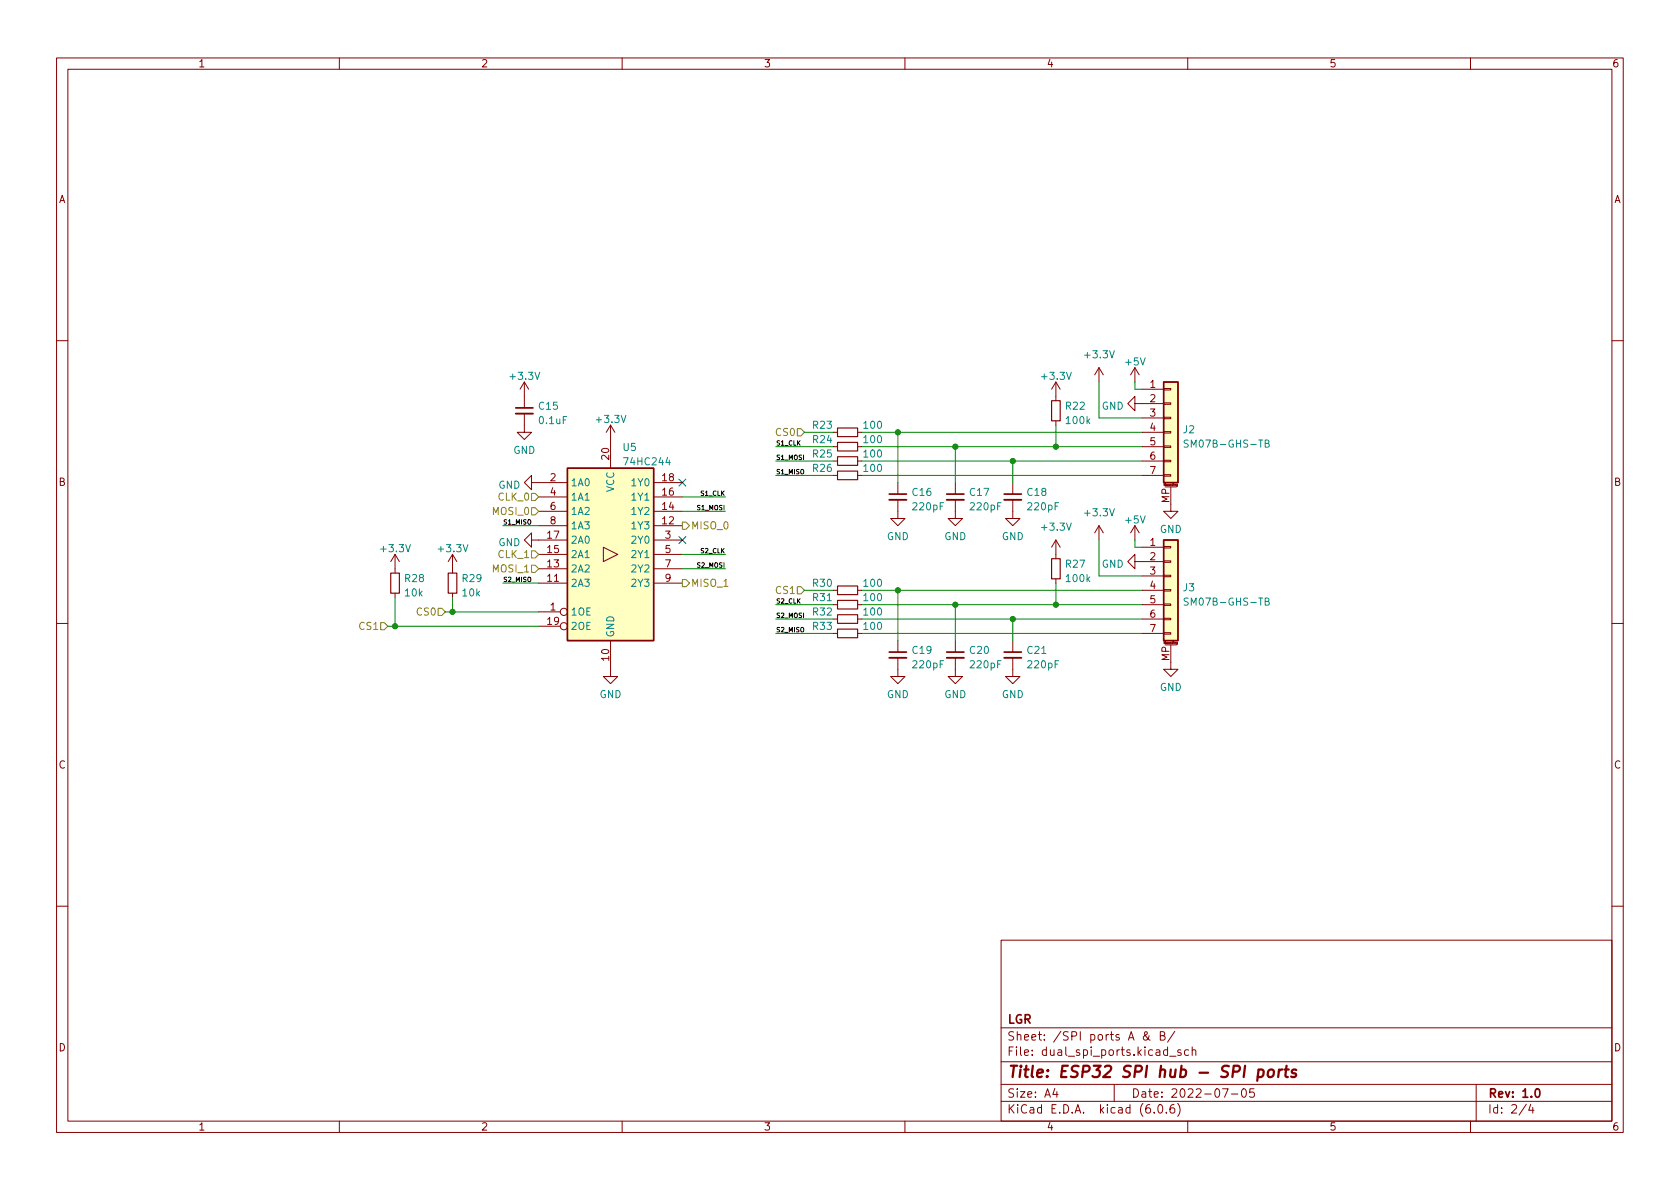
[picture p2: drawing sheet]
<svg xmlns="http://www.w3.org/2000/svg" width="297mm" height="210mm" viewBox="0 0 297 210" stroke-linecap="round" stroke-linejoin="round" font-family="sans-serif">
<g fill="none" stroke="#840000" stroke-width=".18">
<path d="M10 10.2h277v190.1h-277zM12 12.2h273v186.1h-273zM60 10.2v2M110 10.2v2M160 10.2v2M210 10.2v2M260 10.2v2M10 60.2h2M92.7 73.1v3.3h1.3l-1.3 1.3-1.3-1.3h1.3M92.7 67.6v4.5M92.7 67.6l-.8 1.2M92.7 67.6l.8 1.2"/>
<path d="M107.9 75.2l-.7 1.2M107.9 75.2v7.6M107.9 75.2l.8 1.2M147.3 76.4h.8M147.3 79h.8M151.6 76.4h.8M151.6 79h.8M186.7 67.6v3.3M186.7 74.4v.8M186.7 67.6l-.8 1.2M186.7 67.6l.8 1.2M194.3 65v2.6"/>
<path d="M194.3 65l-.8 1.3M194.3 65l.8 1.3M200.7 71.4v-1.3l-1.3 1.3 1.3 1.2v-1.2h5M200.7 65v2.6M200.7 65l-.8 1.3M200.7 65l.7 1.3M201.9 68.8h3.8M201.9 73.9h3.8M201.9 76.4h3.8M201.9 79h3.8M205.7 78.9h1.3v.2h-1.3zM205.7 76.3h1.3v.3h-1.3z"/>
<path d="M205.7 73.8h1.3v.2h-1.3zM205.7 71.2h1.3v.3h-1.3zM205.7 68.7h1.3v.3h-1.3zM285 60.2h2M69.8 98l-.7 1.3M69.8 98v3.3M69.8 98l.8 1.3M80 98l-.8 1.3M80 98v3.3M80 98l.8 1.3M94 85.3v-1.2l-1.3 1.2 1.3 1.3v-1.3h6.3M94 95.5v-1.3l-1.3 1.3 1.3 1.3v-1.3h6.3"/>
<path d="M95.2 93h5.1M95.2 90.4h5.1M95.2 98h5.1M95.2 87.9h5.1M106.7 96.8l2.5 1.2-2.5 1.3zM115.6 93h5M115.6 90.4h5M115.6 98h5M115.6 87.9h5M115.6 95.5h5M115.6 85.3h5M147.3 81.5h.8"/>
<path d="M147.3 84.1h.8M151.6 81.5h.8M151.6 84.1h.8M158.7 88.4v3.3h1.3l-1.3 1.3-1.2-1.3h1.2M158.7 85.3v2.1M168.9 88.4v3.3h1.3l-1.3 1.3-1.3-1.3h1.3M168.9 85.3v2.1M179.1 88.4v3.3h1.2l-1.2 1.3-1.3-1.3h1.3M179.1 85.3v2.1M186.7 95.5v3.3M186.7 95.5l-.8 1.3M186.7 95.5l.8 1.3"/>
<path d="M194.3 93l-.8 1.2M194.3 93v2.5M194.3 93l.8 1.2M200.7 99.3v-1.3l-1.3 1.3 1.3 1.3v-1.3h5M200.7 93l-.8 1.2M200.7 93v2.5M200.7 93l.7 1.2M201.9 81.5h3.8M201.9 84.1h3.8M201.9 96.8h3.8M205.7 83.9h1.3v.3h-1.3zM205.7 81.4h1.3v.3h-1.3z"/>
<path d="M205.7 99.2h1.3v.2h-1.3zM205.7 96.6h1.3v.3h-1.3zM206 86.1h2M207 86.1v4.3h1.3l-1.3 1.3-1.3-1.3h1.3M208.2 85.6v.3l-.2 .1M208.2 85.7h-.2l.1 .2h.1M10 110.2h2M69.8 104.9v.8M80 104.9v.8M95.2 108.2h3.9M95.2 103.1h5.1M95.2 100.6h5.1"/>
<path d="M95.2 110.7h3.9M107.9 113.3v6.3h1.3l-1.3 1.3-1.2-1.3h1.2M115.6 103.1h5M115.6 100.6h5M147.3 104.4h.8M147.3 106.9h.8M147.3 109.5h.8M147.3 112h.8M151.6 104.4h.8M151.6 106.9h.8M151.6 109.5h.8M151.6 112h.8"/>
<path d="M158.7 116.3v3.3h1.3l-1.3 1.3-1.2-1.3h1.2M158.7 113.3v2M168.9 116.3v3.3h1.3l-1.3 1.3-1.3-1.3h1.3M168.9 113.3v2M179.1 116.3v3.3h1.2l-1.2 1.3-1.3-1.3h1.3M179.1 113.3v2M186.7 102.4v.7M201.9 101.8h3.8M201.9 104.4h3.8M201.9 106.9h3.8M201.9 109.5h3.8M201.9 112h3.8"/>
<path d="M205.7 111.9h1.3v.2h-1.3zM205.7 109.3h1.3v.3h-1.3zM205.7 106.8h1.3v.3h-1.3zM205.7 104.3h1.3v.2h-1.3zM205.7 101.7h1.3v.3h-1.3zM206 114h2M207 114v4.4h1.3l-1.3 1.2-1.3-1.2h1.3M208.2 113.6v.3h-.2M208.2 113.6l-.2 .1 .1 .1h.1M285 110.2h2M10 160.2h2M177 166.3h108v32h-108z"/>
<path d="M285 160.2h2M60 198.3v2M110 198.3v2M160 198.3v2M177 194.8h108M177 191.8h108M177 187.8h108M177 181.8h108M186.5 192.5l-.4 1h1M186.9 193v1M197 191.8v3M203.1 183.1l-.2 .7a.41 .41 0 0 1-.6 0 .41 .41 0 0 1 0-.6l.6-.5-.3-.3-.2 .1a1.44 1.44 0 0 0 1 1.4"/>
<path d="M204.1 196.7v.1M204.9 195.4l.2-.1a.81 .81 0 0 1 .6 .7 .81 .81 0 0 1-.3 .8h-.2a.81 .81 0 0 1-.6-.6 .81 .81 0 0 1 .3-.8zM205.1 183.1h.5l.3-.1v-.3l-.1-.2-.7-.1v1.5h.6l.3-.3a.39 .39 0 0 0-.4-.5M206.2 196.7v.1M206.8 186.8h1.1M207.6 195.3a.59 .59 0 0 0-.7 .7v.5l.1 .3h.4l.2-.1 .1-.5-.1-.2-.5-.1-.2 .3M207.7 182.4l-1.3 1.9M208.2 195.1a1.72 1.72 0 0 1 0 2.3M208.8 185.7l-.4-.1-.2 .2 .1 .3 .5 .1v.4h-.6M210 198.3v2M210.1 185.7l-.4-.1-.3 .3v.4l.2 .3h.5M210.8 185.8l.2-.2 .4 .1v.9"/>
<path d="M210.8 185.1v1.5M216.1 192.5h1l-.6 1.5M217.7 193.5h1.2M219.7 192.6l.2-.1a.81 .81 0 0 1 .5 .7 .81 .81 0 0 1-.3 .8h-.1a.81 .81 0 0 1-.6-.6 .81 .81 0 0 1 .3-.8zM221.7 192.5h-.7l-.1 .7 .2-.1 .5 .1 .2 .2-.1 .5-.2 .1-.6-.1M260 198.3v2M261 191.8v6.5M269.9 195.3l-1.3 1.9M270.6 195.3l-.3 1h.9M271 195.8v1"/>
<circle cx="99.7" cy="108.2" r=".63"/>
<circle cx="99.7" cy="110.7" r=".63"/>
</g>
<path d="M91.2 72.1h3M157.2 87.4h3.1M167.4 87.4h3M177.5 87.4h3.1M157.2 115.3h3.1M167.4 115.3h3M177.5 115.3h3.1M271.6 192.6l.2-.1a.82 .82 0 0 1 .6 .7 .82 .82 0 0 1-.3 .8h-.2a.81 .81 0 0 1-.6-.6 .81 .81 0 0 1 .3-.8z" fill="none" stroke="#840000" stroke-width=".3"/>
<path d="M222.5 189.2l.2-.1 .6 .1 .1 .3v.6a.66 .66 0 0 1-1 .3M222.5 189.1l-.2 2M224.3 189.3a.52 .52 0 0 1 .5-.2 .52 .52 0 0 1 .5 .4l-.1 .6a.55 .55 0 0 1-.5 .4 .55 .55 0 0 1-.6-.4zM226.2 189.1l-.2 1.4M226.7 189.1l-.4 .1-.2 .3M227.1 189.1h.8M227.5 188.5l-.2 1.7v.2l.4 .1M229.2 189.2a.49 .49 0 0 0-.8 .3l.1 .2 .6 .2 .1 .2-.2 .3-.2 .1-.5-.1" fill="none" stroke="#840000" stroke-width=".4"/>
<path d="M91.2 73.1h3M157.2 88.4h3.1M167.4 88.4h3M177.5 88.4h3.1M157.2 116.3h3.1M167.4 116.3h3M177.5 116.3h3.1" fill="none" stroke="#840000" stroke-width=".33"/>
<g fill="#ffffc2" stroke="#ffffc2" stroke-width=".18">
<path d="M205.7 67.6h2.6v17.7h-2.6z"/>
<path d="M205.7 95.5h2.6v17.8h-2.6z"/>
<path d="M100.3 82.8h15.3v30.5h-15.3z"/>
</g>
<path d="M205.7 67.6h2.6v17.7h-2.6zM100.3 82.8h15.3v30.5h-15.3zM205.7 95.5h2.6v17.8h-2.6z" fill="none" stroke="#840000" stroke-width=".25"/>
<path d="M210.1 77.9l-.5-.1-.2 .1v.4l.6 .2 .1 .3-.3 .3-.4-.1M223.7 78.4h.5l.2-.2-.1-.3-.6-.1v1.3h.5l.2-.1v-.3l-.3-.3M210.1 105.8h-.5l-.2 .1v.3l.6 .3 .1 .3-.3 .2h-.4M223.7 106.4l.5-.1 .2-.2-.1-.2-.6-.1v1.2h.5l.2-.1v-.3l-.3-.2" fill="none" stroke="#008484" stroke-width=".18"/>
<path d="M148.1 78.2h3.5v1.6h-3.5zM148.1 75.7h3.5v1.5h-3.5zM185.9 70.9h1.6v3.5h-1.6zM148.1 83.3h3.5v1.5h-3.5zM148.1 80.8h3.5v1.5h-3.5zM185.9 98.8h1.6v3.6h-1.6zM69.1 101.3h1.5v3.6h-1.5zM79.2 101.3h1.6v3.6h-1.6zM148.1 103.6h3.5v1.6h-3.5zM148.1 106.2h3.5v1.5h-3.5zM148.1 111.2h3.5v1.6h-3.5zM148.1 108.7h3.5v1.5h-3.5z" fill="none" stroke="#840000" stroke-width=".2"/>
<path d="M141 75.8h.6l.6 .6-.6 .7h-.6zM94 99.9h.6l.6 .7-.6 .6h-.6zM94 89.8h.6l.6 .6-.6 .7h-.6zM94 97.4h.6l.6 .6-.6 .7h-.6zM94 87.2h.6l.6 .7-.6 .6h-.6zM120.6 92.3h.7l.6 .7-.6 .6h-.7zM67.3 110.1h.6l.7 .6-.7 .7h-.6zM77.5 107.6h.6l.6 .6-.6 .6h-.6zM120.6 102.5h.7l.6 .6-.6 .7h-.7zM141 103.8h.6l.6 .6-.6 .6h-.6z" fill="none" stroke="#848400" stroke-width=".18"/>
<g fill="none" stroke="#008400" stroke-width=".18">
<path d="M137.2 79h10.1M142.2 76.4h5.1M152.4 79h49.5M152.4 76.4h49.5M158.7 76.4v8.9M168.9 79v6.3M186.7 75.2v3.8M194.3 67.6v6.3h7.6M200.7 67.6v1.2h1.2M88.9 93h6.3M120.6 98h7.7M120.6 90.4h7.7"/>
<path d="M120.6 87.9h7.7M137.2 81.5h10.1M137.2 84.1h10.1M152.4 81.5h49.5M152.4 84.1h49.5M179.1 81.5v3.8M194.3 95.5v6.3h7.6M200.7 95.5v1.3h1.2M68.6 110.7h26.6M69.8 105.7v5M78.7 108.2h16.5M80 105.7v2.5"/>
<path d="M88.9 103.1h6.3M120.6 100.6h7.7M137.2 112h10.1M137.2 109.5h10.1M137.2 106.9h10.1M142.2 104.4h5.1M152.4 112h49.5M152.4 109.5h49.5M152.4 104.4h49.5M152.4 106.9h49.5M158.7 104.4v8.9M168.9 106.9v6.4"/>
<path d="M179.1 109.5v3.8M186.7 103.1v3.8"/>
</g>
<path d="M120 84.7l1.3 1.2M120 94.9l1.3 1.2M121.3 84.7l-1.3 1.2M121.3 94.9l-1.3 1.2" fill="none" stroke="#000084" stroke-width=".18"/>
<g fill="#008400" stroke="#008400" stroke-width=".18">
<circle cx="186.7" cy="106.9" r=".46"/>
<circle cx="179.1" cy="109.5" r=".46"/>
<circle cx="186.7" cy="79" r=".46"/>
<circle cx="158.7" cy="76.4" r=".46"/>
<circle cx="158.7" cy="104.4" r=".46"/>
<circle cx="80" cy="108.2" r=".46"/>
<circle cx="69.8" cy="110.7" r=".46"/>
<circle cx="168.9" cy="79" r=".46"/>
<circle cx="168.9" cy="106.9" r=".46"/>
<circle cx="179.1" cy="81.5" r=".46"/>
</g>
<text font-size="2.8" fill="#840000" x="178" y="190.6">Title: ESP32 SPI hub - SPI ports</text>
<g font-size="2.1" fill="#840000">
<text x="178" y="184">Sheet: /SPI ports A &amp; B/</text>
<text x="178" y="181">LGR</text>
<text x="178" y="186.7">File: dual_spi_ports.kicad_sch</text>
<text x="178" y="196.9">KiCad E.D.A. kicad (6.0.6)</text>
<text x="178" y="194.1">Size: A4</text>
<text x="200" y="194.1">Date: 2022-07-05</text>
<text x="263" y="194.1">Rev: 1.0</text>
<text x="263" y="196.9">Id: 2/4</text>
</g>
<g font-size="1.8" fill="#840000">
<text x="35" y="11.9">1</text>
<text x="85" y="11.9">2</text>
<text x="135" y="11.9">3</text>
<text x="185" y="11.9">4</text>
<text x="235" y="11.9">5</text>
<text x="285" y="11.9">6</text>
<text x="10.3" y="35.9">A</text>
<text x="285.3" y="35.9">A</text>
<text x="203.3" y="68.6">1</text>
<text x="203.3" y="71.1">2</text>
<text x="203.3" y="73.7">3</text>
<text x="203.3" y="76.2">4</text>
<text x="107.7" y="81.2" transform="rotate(-90 107.7 81.2)">20</text>
<text x="203.3" y="78.7">5</text>
<text x="203.3" y="81.3">6</text>
<text x="203.3" y="83.8">7</text>
<text x="10.3" y="85.9">B</text>
<text x="97.3" y="85.1">2</text>
<text x="97.3" y="87.6">4</text>
<text x="117.1" y="87.6">16</text>
<text x="117.1" y="85.1">18</text>
<text x="206.8" y="89" transform="rotate(-90 206.8 89)">MP</text>
<text x="285.3" y="85.9">B</text>
<text x="96.8" y="95.2">17</text>
<text x="97.3" y="90.2">6</text>
<text x="97.3" y="92.7">8</text>
<text x="117.1" y="92.7">12</text>
<text x="117.1" y="90.2">14</text>
<text x="117.6" y="95.2">3</text>
<text x="96.8" y="100.3">13</text>
<text x="96.8" y="97.8">15</text>
<text x="117.6" y="97.8">5</text>
<text x="117.6" y="100.3">7</text>
<text x="203.3" y="96.5">1</text>
<text x="203.3" y="99.1">2</text>
<text x="203.3" y="101.6">3</text>
<text x="96.8" y="102.9">11</text>
<text x="97.3" y="107.9">1</text>
<text x="117.6" y="102.9">9</text>
<text x="203.3" y="104.1">4</text>
<text x="203.3" y="106.7">5</text>
<text x="96.8" y="110.5">19</text>
<text x="203.3" y="109.2">6</text>
<text x="203.3" y="111.8">7</text>
<text x="107.7" y="116.8" transform="rotate(-90 107.7 116.8)">10</text>
<text x="206.8" y="116.9" transform="rotate(-90 206.8 116.9)">MP</text>
<text x="10.3" y="135.9">C</text>
<text x="285.3" y="135.9">C</text>
<text x="10.3" y="185.9">D</text>
<text x="285.3" y="185.9">D</text>
<text x="35" y="199.9">1</text>
<text x="85" y="199.9">2</text>
<text x="135" y="199.9">3</text>
<text x="185" y="199.9">4</text>
<text x="235" y="199.9">5</text>
<text x="285" y="199.9">6</text>
</g>
<g font-size="1.8" fill="#008484">
<text x="192" y="63.3">+3.3V</text>
<text x="199.1" y="64.6">+5V</text>
<text x="90.4" y="67.2">+3.3V</text>
<text x="184.4" y="67.2">+3.3V</text>
<text x="95.3" y="72.4">C15</text>
<text x="95.4" y="75">0.1uF</text>
<text x="105.6" y="74.8">+3.3V</text>
<text x="143.8" y="75.8">R23</text>
<text x="152.8" y="75.8">100</text>
<text x="188.5" y="72.4">R22</text>
<text x="188.6" y="75">100k</text>
<text x="194.8" y="72.4">GND</text>
<text x="209.2" y="76.6">J2</text>
<text x="90.7" y="80.3">GND</text>
<text x="110.2" y="79.7">U5</text>
<text x="110.6" y="82.3">74HC244</text>
<text x="143.8" y="78.4">R24</text>
<text x="143.8" y="83.4">R26</text>
<text x="143.8" y="80.9">R25</text>
<text x="152.8" y="78.4">100</text>
<text x="152.8" y="83.4">100</text>
<text x="152.8" y="80.9">100</text>
<text x="210.3" y="79.1">SM07B-GHS-TB</text>
<text x="88.1" y="86.4">GND</text>
<text x="100.8" y="86">1A0</text>
<text x="100.8" y="88.5">1A1</text>
<text x="108.6" y="87" transform="rotate(-90 108.6 87)">VCC</text>
<text x="111.9" y="88.5">1Y1</text>
<text x="111.9" y="86">1Y0</text>
<text x="161.4" y="87.7">C16</text>
<text x="171.5" y="87.7">C17</text>
<text x="181.7" y="87.7">C18</text>
<text x="100.8" y="91.1">1A2</text>
<text x="100.8" y="93.6">1A3</text>
<text x="111.9" y="93.6">1Y3</text>
<text x="111.9" y="91.1">1Y2</text>
<text x="156.8" y="95.5">GND</text>
<text x="161.5" y="90.2">220pF</text>
<text x="166.9" y="95.5">GND</text>
<text x="171.7" y="90.2">220pF</text>
<text x="177.1" y="95.5">GND</text>
<text x="181.9" y="90.2">220pF</text>
<text x="184.4" y="93.8">+3.3V</text>
<text x="192" y="91.3">+3.3V</text>
<text x="199.1" y="92.6">+5V</text>
<text x="205" y="94.2">GND</text>
<text x="67.5" y="97.6">+3.3V</text>
<text x="77.7" y="97.6">+3.3V</text>
<text x="88.1" y="96.6">GND</text>
<text x="100.8" y="101.2">2A2</text>
<text x="100.8" y="98.7">2A1</text>
<text x="100.8" y="96.1">2A0</text>
<text x="111.9" y="96.1">2Y0</text>
<text x="111.9" y="98.7">2Y1</text>
<text x="111.9" y="101.2">2Y2</text>
<text x="188.5" y="100.4">R27</text>
<text x="194.8" y="100.4">GND</text>
<text x="71.7" y="102.9">R28</text>
<text x="71.7" y="105.5">10k</text>
<text x="81.8" y="102.9">R29</text>
<text x="81.8" y="105.5">10k</text>
<text x="100.8" y="103.8">2A3</text>
<text x="111.9" y="103.8">2Y3</text>
<text x="143.8" y="103.8">R30</text>
<text x="143.8" y="106.3">R31</text>
<text x="152.8" y="103.8">100</text>
<text x="152.8" y="106.3">100</text>
<text x="188.6" y="102.9">100k</text>
<text x="209.2" y="104.5">J3</text>
<text x="210.3" y="107.1">SM07B-GHS-TB</text>
<text x="100.8" y="108.8">1OE</text>
<text x="100.8" y="111.4">2OE</text>
<text x="108.6" y="112.8" transform="rotate(-90 108.6 112.8)">GND</text>
<text x="143.8" y="111.4">R33</text>
<text x="143.8" y="108.8">R32</text>
<text x="152.8" y="111.4">100</text>
<text x="152.8" y="108.8">100</text>
<text x="161.4" y="115.6">C19</text>
<text x="161.5" y="118.2">220pF</text>
<text x="171.5" y="115.6">C20</text>
<text x="171.7" y="118.2">220pF</text>
<text x="181.7" y="115.6">C21</text>
<text x="181.9" y="118.2">220pF</text>
<text x="106" y="123.4">GND</text>
<text x="156.8" y="123.4">GND</text>
<text x="166.9" y="123.4">GND</text>
<text x="177.1" y="123.4">GND</text>
<text x="205" y="122.2">GND</text>
</g>
<g font-size="1.8" fill="#848400">
<text x="137.3" y="77.1">CS0</text>
<text x="88.2" y="88.5">CLK_0</text>
<text x="87.3" y="91.1">MOSI_0</text>
<text x="122.1" y="93.6">MISO_0</text>
<text x="87.3" y="101.2">MOSI_1</text>
<text x="88.2" y="98.7">CLK_1</text>
<text x="122.1" y="103.8">MISO_1</text>
<text x="137.3" y="105">CS1</text>
<text x="63.7" y="111.4">CS1</text>
<text x="73.8" y="108.8">CS0</text>
</g>
<g font-size="1.1">
<text x="137.2" y="81.3">S1_MOSI</text>
<text x="137.2" y="78.8">S1_CLK</text>
<text x="137.2" y="83.8">S1_MISO</text>
<text x="124" y="87.7">S1_CLK</text>
<text x="88.9" y="92.7">S1_MISO</text>
<text x="123.4" y="90.2">S1_MOSI</text>
<text x="123.4" y="100.4">S2_MOSI</text>
<text x="124" y="97.8">S2_CLK</text>
<text x="88.9" y="102.9">S2_MISO</text>
<text x="137.2" y="106.7">S2_CLK</text>
<text x="137.2" y="111.8">S2_MISO</text>
<text x="137.2" y="109.2">S2_MOSI</text>
</g>
<g font-size=".5" fill="#840000">
<text x="205.8" y="85.9">Mounting</text>
<text x="205.8" y="113.8">Mounting</text>
</g>
</svg>
